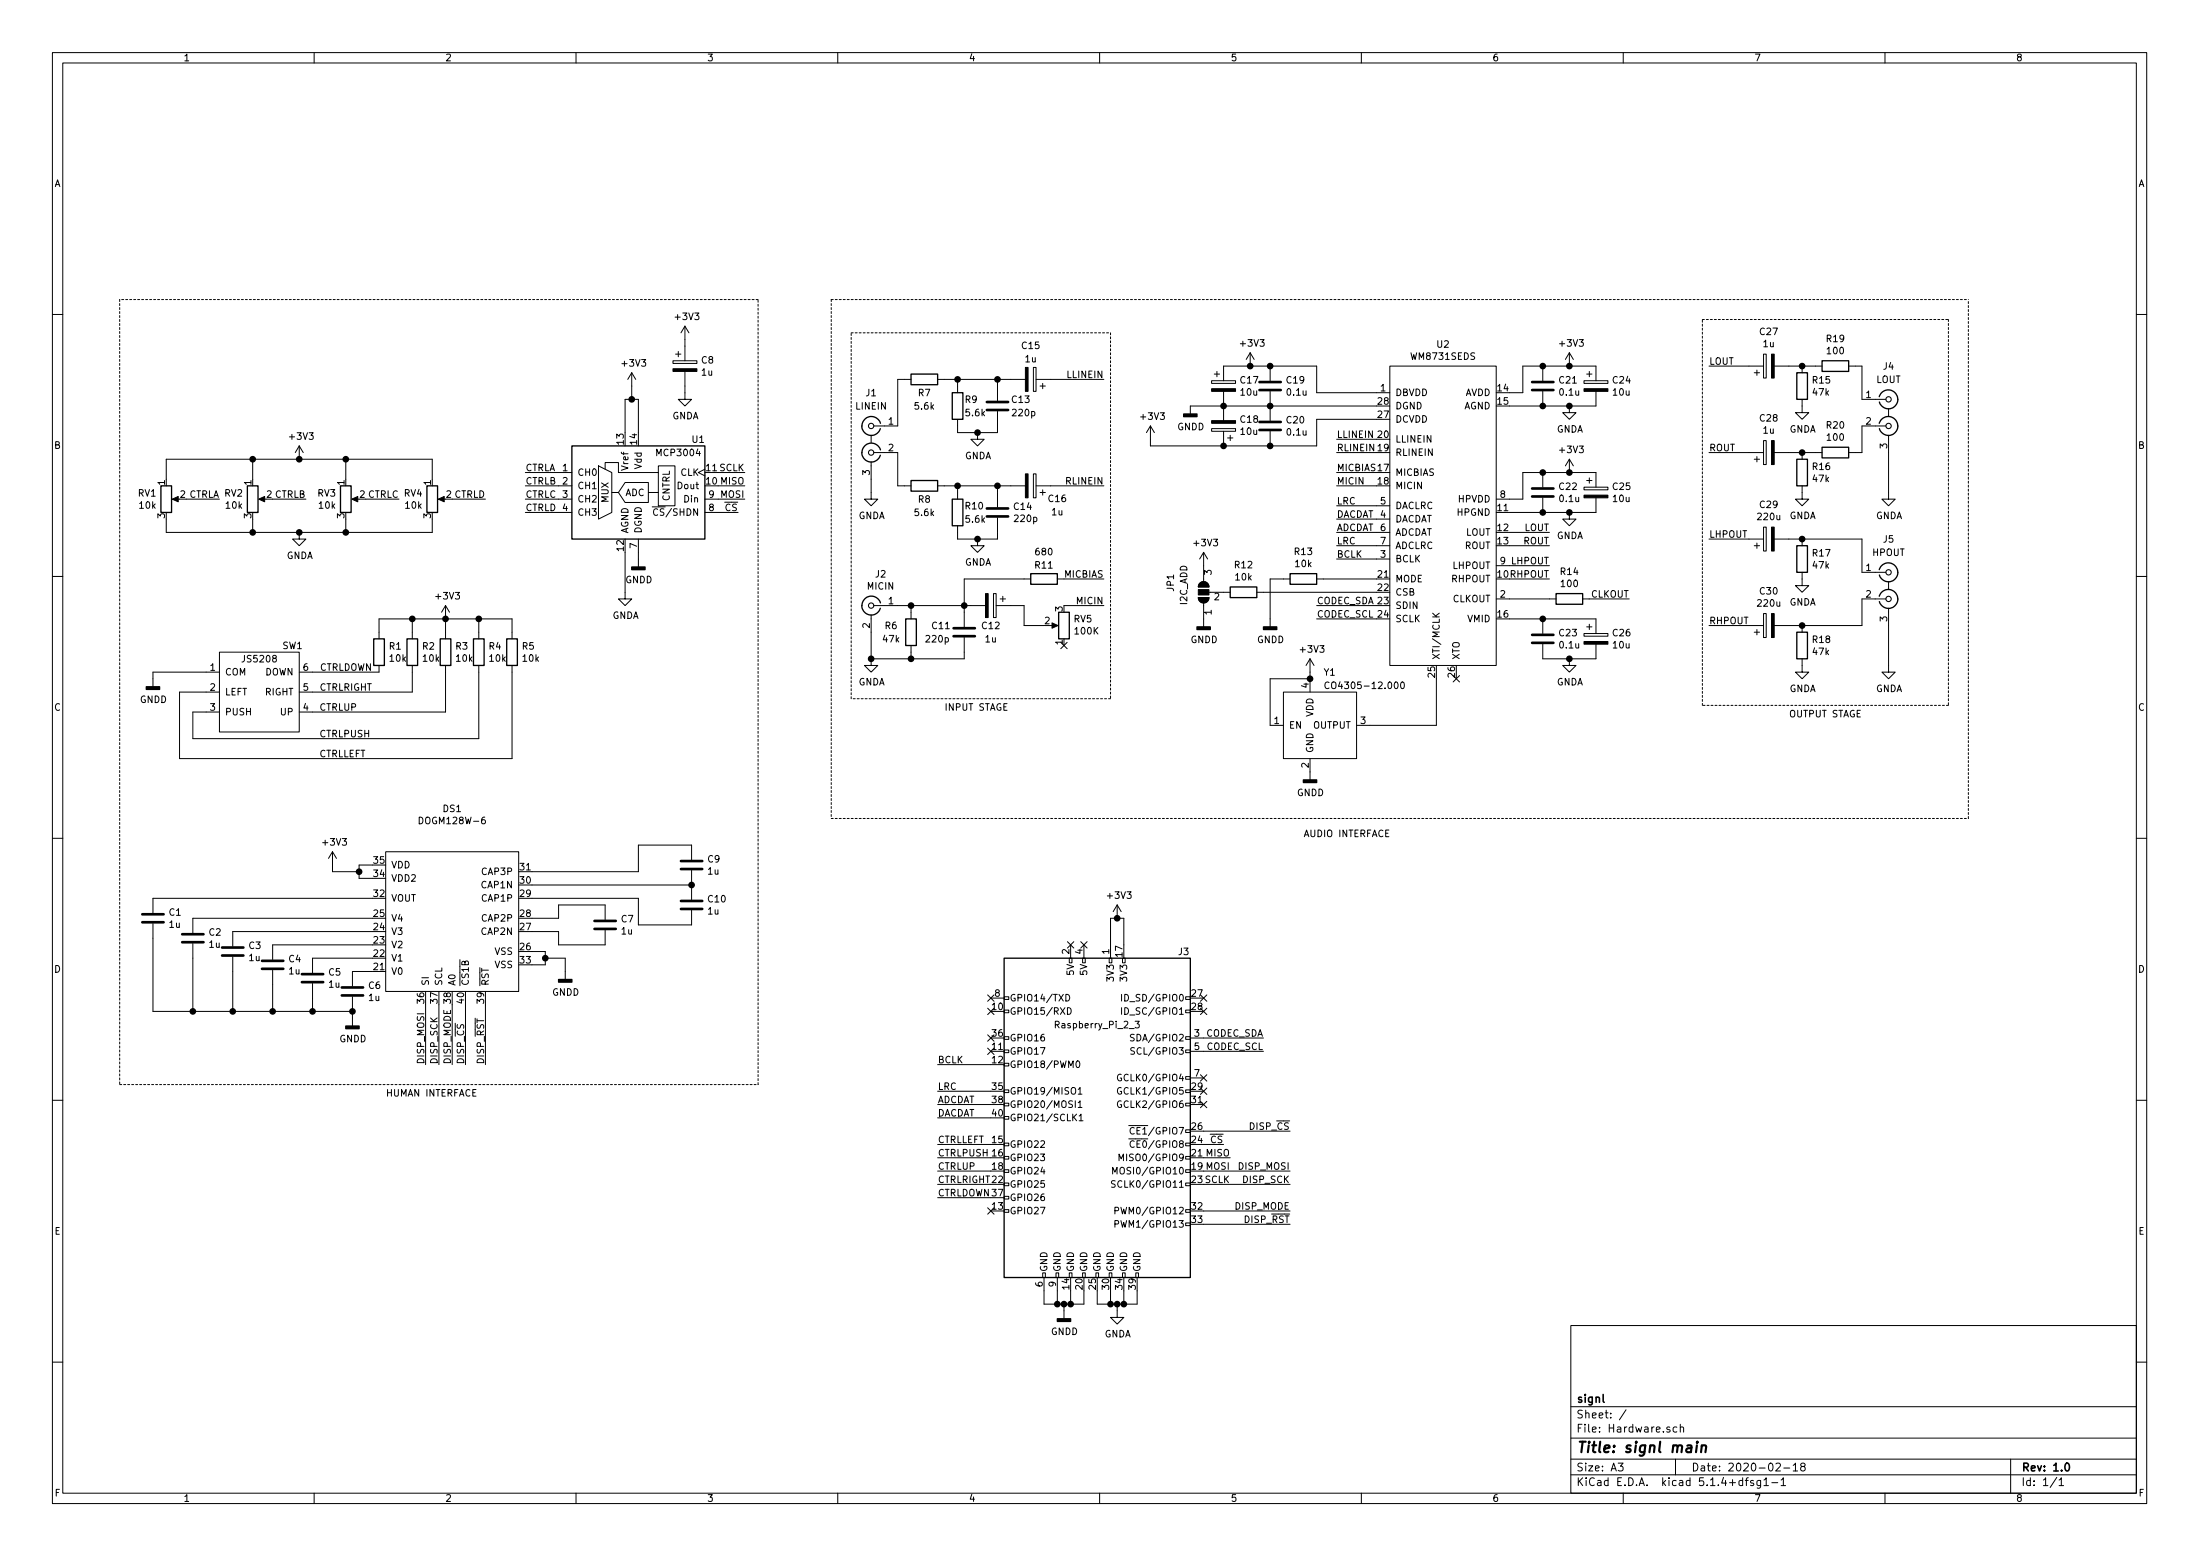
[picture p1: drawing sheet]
<svg xmlns="http://www.w3.org/2000/svg" width="420mm" height="297mm" viewBox="0 0 420 297" stroke-linecap="round" stroke-linejoin="round" font-family="sans-serif">
<g fill="none" stroke="#000" stroke-width=".19">
<path d="M10 10h400v277h-400zM12 12h396v273.1h-396zM60 10v2M110 10v2M160 10v2M210 10v2M260 10v2M310 10v2M360 10v2M10 60h2M120.6 71.2l-.7 1.2M120.6 71.2v5"/>
<path d="M120.6 71.2l.8 1.2M128.5 68.9h4.6v.5h-4.6zM129 67.6h1M129.5 67.1v1M130.8 70.9v5.3h1.3l-1.3 1.3-1.3-1.3h1.3M130.8 62.3l-.8 1.2M130.8 62.3v6.6M130.8 62.3l.8 1.2M174 72.4h-2.6v8.9h-4.5M179.1 72.4h16.7M182.9 72.4v2.6M190.5 72.4v4.1"/>
<path d="M190.5 78.5v4.1h-7.6v-2.6M197.4 70.1h.5v4.6h-.5zM197.9 72.4h12.9M198.6 73.7h1M199.1 73.2v1M231.4 72.7h4.6v.5h-4.6zM231.9 71.4h1M232.4 70.9v1M233.7 72.7v-2.8h17.8v5.1h13.9M233.7 74.7v5.6M238.8 67.3l-.8 1.3M238.8 67.3v2.6"/>
<path d="M238.8 67.3l.7 1.3M242.6 69.9v2.8M242.6 74.7v5.6M262.9 77.5h-35.6v1.5M265.4 69.9h20.3v57.1h-20.3zM294.6 69.9v2.8M294.6 74.7v2.8M299.7 77.5v1.3h1.3l-1.3 1.2-1.3-1.2h1.3M299.7 67.3l-.7 1.3M299.7 67.3v2.6M299.7 67.3l.8 1.3M302.5 72.7h4.6v.5h-4.6z"/>
<path d="M303 71.4h1M303.5 70.9v1M304.8 72.7v-2.8h-14v5.1h-2.5M304.8 74.7v2.8h-16.5M326.4 69.9h10.4M335 71.2h1M335.5 70.6v1.1M336.8 67.6h.5v4.6h-.5zM338.8 69.9h9.2M344.2 76.2v2.6h1.2l-1.2 1.2-1.3-1.2h1.3M344.2 69.9v1.3M353.1 69.9h2.5v6.3h4.6"/>
<path d="M360.7 78v1.4M408 60h2M31.7 91.5v-3.8h50.8v3.8M31.7 99.1v2.5h50.8v-2.5M33.3 95.3h1M35.6 95.3h6.3M48.3 87.7v3.8M48.3 99.1v2.5M49.8 95.3h1M52.1 95.3h6.3M57.1 85.1l-.7 1.3M57.1 85.1v2.6"/>
<path d="M57.1 85.1l.8 1.3M66 87.7v3.8M66 99.1v2.5M67.6 95.3h1M69.8 95.3h6.4M84.1 95.3h1M86.4 95.3h6.3M100.3 95.3h8.9M100.3 92.7h8.9M100.3 90.2h8.9M100.3 97.8h8.9M114.3 88.9l2.5 1.3v7.6l-2.5 1.3z"/>
<path d="M115.6 89.6v-1.3h2.5v1.9h7.6M116.8 94h1.3M119.4 92.1h4.4v3.8h-4.4l-1.3-1.9zM119.4 82.6v-6.4h2.5v6.4M123.8 94h1.9M124.6 96.8h1.2M125.6 97.2a.51 .51 0 0 0-.6 0 .51 .51 0 0 0-.2 .7l.2 .4h.6M125.7 88.9h3.2v7.7h-3.2zM134.6 89.6l-1.3 .6 1.3 .6M134.6 95.3h7.6M134.6 97.8h6.4M137.2 92.7h5"/>
<path d="M137.2 90.2h5M166.4 88.2v7.1h1.2l-1.2 1.3-1.3-1.3h1.3M166.4 83.1v1.4M166.9 86.4h4.5v6.3h2.6M179.1 92.7h16.7M182.9 92.7v2.6M186.7 82.6v1.3h1.3l-1.3 1.2-1.3-1.2h1.3M190.5 98.8v4.1h-7.6v-2.5M190.5 92.7v4.1M197.4 90.5h.5v4.5h-.5zM197.9 92.7h12.9M198.6 94h1"/>
<path d="M199.1 93.5v1M219.7 81.3l-.8 1.3M219.7 81.3l.8 1.3M231.4 81.8h4.6v.5h-4.6zM233.7 82.3v2.8M234.4 83.6h1.1M234.9 83.1v1M242.6 82.3v2.8M255.3 86.4h7.6M255.3 99.1h10.1M255.3 96.6h10.1M255.3 92.7h7.6"/>
<path d="M255.3 90.2h7.6M255.3 83.9h7.6M262.9 80h-11.4v5.1h-31.8v-3.8M294.6 90.2v2.8M294.6 95v2.8M299.7 97.8v1.3h1.3l-1.3 1.3-1.3-1.3h1.3M299.7 87.7v2.5M299.7 87.7l-.7 1.2M299.7 87.7l.8 1.2M302.5 93h4.6v.5h-4.6zM303 91.7h1M303.5 91.2v1"/>
<path d="M304.8 93v-2.8h-14v5.1h-5.1M304.8 95v2.8h-16.5M326.4 86.4h10.4M335 87.7h1M335.5 87.2v1M336.8 84.1h.5v4.6h-.5zM338.8 86.4h9.2M344.2 92.7v2.6h1.2l-1.2 1.3-1.3-1.3h1.3M344.2 86.4v1.3M360.2 81.3h-4.6v5.1h-2.5M360.7 83.1v12.2h1.2l-1.2 1.3-1.3-1.3h1.3M10 110h2"/>
<path d="M57.1 101.6v1.3h1.3l-1.3 1.3-1.2-1.3h1.2M78.7 118.1v3.9M85.1 115.6l-.8 1.3M85.1 115.6v6.4M85.1 115.6l.8 1.3M91.4 118.1v3.9M119.4 105.4v8.9h1.2l-1.2 1.3-1.3-1.3h1.3M121.9 102.9v5.3M166.4 117.4v8.4M166.9 115.6h21.3M174 115.6v2.5M186.7 102.9v1.3h1.3l-1.3 1.2-1.3-1.2h1.3"/>
<path d="M189.7 113.3h.5v4.6h-.5zM190.2 115.6h5.4v3.8h3.8M191 114.3h1M191.5 113.8v1M196.8 110.5h-12.7v9.2M200.7 119.4h1M201.9 110.5h8.9M203.2 115.6h7.6M228.9 114.1h2a1.02 1.02 0 0 1-1 1 1.02 1.02 0 0 1-1-1zM229.1 111.4a1.02 1.02 0 0 1 1.1-.3 1.02 1.02 0 0 1 .7 1h-2zM229.9 105.4v5.6M229.9 115.1v4.6"/>
<path d="M229.9 105.4l-.8 1.3M229.9 105.4l.7 1.3M230.9 113.1h4M240 113.1h22.9M246.4 110.5h-3.8v9.2M251.5 115.6h11.4M251.5 110.5h11.4M251.5 118.1h11.4M255.3 104.2h10.1M255.3 106.7h10.1M255.3 101.6h10.1M273.6 117.1l.7 .7"/>
<path d="M274.9 117.1l-.7 .5M285.7 114.3h11.5M285.7 108h10.2M288.3 104.2h7.6M288.3 118.1h16.5v2.8M288.3 101.6h7.6M288.3 110.5h7.6M294.6 118.1v2.8M302.3 114.3h8.8M303 119.7h1M303.5 119.2v1M326.4 102.9h10.4"/>
<path d="M326.4 119.4h10.4M335 104.2h1M335.5 103.7v1M336.8 100.6h.5v4.6h-.5zM336.8 117.1h.5v4.6h-.5zM338.8 102.9h16.8v6.4h4.6M344.2 109.3v2.5h1.2l-1.2 1.3-1.3-1.3h1.3M344.2 102.9v1.3M344.2 119.4v1.3M360.2 114.3h-4.6v5.1h-16.8M360.7 116.1v12.2h1.2l-1.2 1.3-1.3-1.3h1.3M360.7 111v1.4"/>
<path d="M408 110h2M41.9 124.5h15.2v15.2h-15.2zM41.9 128.3h-12.7v2.8M72.4 122v-3.9h25.4v3.9M72.4 127v1.3h-15.3M78.7 127v5.1h-21.6M85.1 127v8.9h-28M91.4 127v14h-54.6v-5.1h5.1M97.8 127v17.8h-63.5v-12.7h7.6M166.4 125.8v1.2h1.2l-1.2 1.3-1.3-1.3h1.3M174 123.2v2.6M184.1 121.7v4.1h-17.7"/>
<path d="M202.6 122.6l1.2 1.2M203.8 122.6l-1.2 1.2M245.1 132.1h14v12.7h-14zM250.2 129.6h-7.6v8.9h2.5M250.2 125.8v6.3M250.2 125.8l-.8 1.2M250.2 125.8l.8 1.2M253.8 130.3a.51 .51 0 0 0-.6 0 .51 .51 0 0 0-.2 .6l.3 .5 .5-.1M267.6 130.3l.2-.1a.69 .69 0 0 1 .4 .6 .69 .69 0 0 1-.4 .7l-.3-.5zM274.3 129.6v8.9h-15.2M277.5 129l1.2 1.2M278.7 129l-1.2 1.2"/>
<path d="M294.6 123v2.8h10.2v-2.8M299.7 125.8v1.2h1.3l-1.3 1.3-1.3-1.3h1.3M302.5 120.9h4.6v.5h-4.6zM335 120.7h1M335.5 120.2v1M344.2 125.8v2.5h1.2l-1.2 1.3-1.3-1.3h1.3M250.2 144.8v4.1M10 160h2M29.2 176.3v16.8h38.1M63.5 162.6l-.8 1.3M63.5 162.6v3.8h5.1M63.5 162.6l.8 1.3"/>
<path d="M71.1 171.5h-41.9v2.8M71.1 177.8h-26.7v2.8M71.1 175.3h-34.3v2.8M71.1 165.1h-2.5v2.6h2.5M73.7 162.6h25.4v26.7h-25.4zM101.6 171.5h20.3v5.1h10.2v-2.8M101.6 175.3h5.1v-2.5h8.9v2.8M101.6 168.9h30.5M115.6 177.6v2.8h-8.9v-2.6h-5.1M132.1 164.1v-2.8h-10.2v5.1h-20.3M132.1 166.2v5.5M203.9 179.8l1.2 1.2"/>
<path d="M205.1 179.8l-1.2 1.2M206.4 179.8l1.2 1.2M207.6 179.8l-1.2 1.2M213.4 172.8l-.8 1.2M213.4 172.8v2.5M213.4 172.8l.7 1.2M408 160h2M36.8 180.1v13M44.4 182.7v10.4M52.1 185.2v7.9M59.7 187.7v5.4M67.3 190.3v5.6"/>
<path d="M71.1 185.5h-3.8v2.8M71.1 182.9h-11.4v2.8M71.1 180.4h-19v2.8M81.3 191.8v11.4M83.8 191.8v11.4M86.4 191.8v11.4M88.9 191.8v11.4M92.7 191.8v11.4M101.6 181.6h2.5v2.6h-2.5M104.1 182.9h3.8v4.1M188.6 197.5l1.2 1.3M188.6 192.5l1.2 1.2"/>
<path d="M188.6 189.9l1.2 1.2M189.2 190.5h2.6M189.8 197.5l-1.2 1.3M189.8 192.5l-1.2 1.2M189.8 189.9l-1.2 1.2M191.8 197.9h.9v.5h-.9zM191.8 192.8h.9v.5h-.9zM191.8 190.3h.9v.5h-.9zM203.6 189.8a.64 .64 0 0 1 .7 .7 .64 .64 0 0 1-.7 .6zM203.9 192.4a.64 .64 0 0 1 .7 .6 .64 .64 0 0 1-.7 .6zM204.2 182.9h.5v.9h-.5zM204.5 180.4v2.5"/>
<path d="M206.8 182.9h.5v.9h-.5zM207 180.4v2.5M211.8 182.9h.5v.9h-.5zM214.2 189.8v1.3M214.2 192.4v1.2M214.4 182.9h.5v.9h-.5zM214.6 180.4v-5.1h-2.5v7.6M216.6 197.5l-.5-.1-.2 .3 .1 .3 .6 .2v.4l-.2 .1h-.5M216.8 195h.8l-.4 .4 .3 .2v.5l-.2 .1-.5-.1M226.4 197.9h.9v.5h-.9zM226.4 192.8h.9v.5h-.9zM226.4 190.3h.9v.5h-.9z"/>
<path d="M227.3 198.2h14M229.3 192.5l1.2 1.2M229.3 189.9l1.2 1.2M230.5 192.5l-1.2 1.2M230.5 189.9l-1.2 1.2M10 210h2M179.1 210.9h10.1M179.1 208.3h10.1M179.1 213.4h10.1M179.1 203.2h10.1M179.1 218.5h10.1M188.6 200.1l1.2 1.2"/>
<path d="M189.8 200.1l-1.2 1.2M191.8 218.2h.9v.5h-.9zM191.8 213.1h.9v.6h-.9zM191.8 210.6h.9v.5h-.9zM191.8 208.1h.9v.5h-.9zM191.8 203h.9v.5h-.9zM191.8 200.4h.9v.6h-.9zM205.1 213.2l.5 .8M205.6 212.7l-.7 .7M205.7 202.6l.1-.1a.67 .67 0 0 1 .4 .7 .67 .67 0 0 1-.4 .6 .83 .83 0 0 1-.1-1.2zM205.9 208l.4-.4v1.3M205.9 210.5l.4-.4v1.3"/>
<path d="M205.9 208.9h.7M205.9 211.4h.7M206.1 213l.4-.3v1.3M206.1 214h.7M214.1 207.7a.59 .59 0 0 0-.7 .6 .59 .59 0 0 0 .7 .5l.1-.5h-.3M214.1 210.2a.59 .59 0 0 0-.7 .6 .59 .59 0 0 0 .7 .6l.1-.5h-.3M214.1 205.1a.59 .59 0 0 0-.7 .6 .59 .59 0 0 0 .7 .6l.1-.5h-.3M215.6 217.4h1.2M215.6 214.9h1.2M216.6 217.9a.6 .6 0 0 0-.8 .4 .6 .6 0 0 0 .6 .7l.2-.1M216.6 215.4a.6 .6 0 0 0-.8 .4 .6 .6 0 0 0 .6 .7l.2-.1M216.7 200.1l-.5-.1-.2 .1v.4l.6 .2 .1 .3-.3 .3-.4-.1"/>
<path d="M226.4 218.2h.9v.5h-.9zM226.4 215.7h.9v.5h-.9zM226.4 210.6h.9v.5h-.9zM226.4 208.1h.9v.5h-.9zM226.4 205.5h.9v.5h-.9zM226.4 200.4h.9v.6h-.9zM227.3 200.7h14M227.3 205.8h2.6M229.3 210.2l1.2 1.3M229.3 207.7l1.2 1.2M229.3 205.2l1.2 1.2M229.9 215.9h16.5"/>
<path d="M229.9 218.5h3.8M230.5 210.2l-1.2 1.3M230.5 207.7l-1.2 1.2M230.5 205.2l-1.2 1.2M408 210h2M179.1 223.6h10.1M179.1 226.1h10.1M179.1 221h10.1M179.1 228.6h10.1M188.6 230.6l1.2 1.2M189.8 230.6l-1.2 1.2M191.8 230.9h.9v.5h-.9z"/>
<path d="M191.8 228.4h.9v.5h-.9zM191.8 225.8h.9v.6h-.9zM191.8 223.3h.9v.5h-.9zM191.8 220.8h.9v.5h-.9zM212.5 224.1v-1.3l.4 1 .4-1v1.3M212.9 231.1h.6l.1-.5-.7-.1v1.2M212.9 233.7l.6-.1 .1-.5-.7-.1v1.3M213 225.5l-.5-.1-.2 .1 .1 .4 .5 .3 .1 .2-.2 .3-.5-.1M213.7 221.6v-1.3l.4 .9 .5-.9v1.3M226.4 233.5h.9v.5h-.9zM226.4 230.9h.9v.5h-.9zM226.4 225.8h.9v.6h-.9z"/>
<path d="M226.4 223.3h.9v.5h-.9zM226.4 220.8h.9v.5h-.9zM229.9 223.6h16.5M229.9 226.1h16.5M229.9 221h5M229.9 231.2h16.5M229.9 233.7h16.5M199.1 243h.5v.9h-.5zM199.4 243.9v5.1h7.6v-2.6M201.7 243h.5v.9h-.5zM201.9 243.9v5.1M203.2 249v2.8"/>
<path d="M204.2 243h.5v.9h-.5zM204.5 246.4v2.6M206.8 243h.5v.9h-.5zM209.3 243h.5v.9h-.5zM209.5 246.4v2.6h7.7v-2.6M211.8 243h.5v.9h-.5zM212.1 246.4v2.6M213.4 249v2.5h1.2l-1.2 1.3-1.3-1.3h1.3M214.4 243h.5v.9h-.5zM214.6 246.4v2.6M216.9 243h.5v.9h-.5zM300 253h108v32.1h-108z"/>
<path d="M10 260h2M300 278.5h108M300 274.5h108M300 268.5h108M309 279.3h1l-.5 .6 .4 .1v.7l-.2 .1-.7-.1M310.5 269.1l-1.2 2M320 278.5v3M320.2 272.5l-.4-.1-.3 .3 .1 .6 .2 .1 .4-.1M320.9 272.5h.1a.37 .37 0 0 1 .5 .1v.8M320.9 271.9v1.5M339.2 279.5l.6-.2 .2 .4-.9 1.1h.9M342.5 279.7l.4-.4v1.5"/>
<path d="M344.2 279.9l-.3-.2 .1-.2 .2-.2 .4 .1 .2 .2-.1 .2-.5 .1-.3 .3v.3l.3 .3h.2l.4-.3-.1-.4-.3-.2M384 278.5v6.6M408 260h2M60 285.1v1.9M110 285.1v1.9M160 285.1v1.9M210 285.1v1.9M260 285.1v1.9M300 281.5h108M310 285.1v1.9M333.3 282.6h.6M333.9 282.1l-.4 .2v1.3"/>
<path d="M334.9 282.7l-.4-.1-.2 .2 .1 .2 .5 .2v.3h-.6M336.2 282.6v1.2l-.3 .3-.3-.1M336.2 282.7l-.4-.1-.3 .3 .1 .6 .2 .1 .4-.1M336.9 282.5l.4-.4v1.5M336.9 283.6h.8M338.4 283h1.1M340.2 282.5l.4-.4v1.5M340.2 283.6h.8M340.7 280.2h1.1M342.5 280.8h.8M360 285.1v1.9M392.8 282l-1.3 2"/>
<path d="M393.2 282.5l.5-.4v1.5M393.2 283.6h.9"/>
</g>
<path d="M394.5 279.5l.2-.2a.81 .81 0 0 1 .6 .6 .81 .81 0 0 1-.3 .8l-.1 .1a.79 .79 0 0 1-.4-1.3z" fill="none" stroke="#000" stroke-width=".3"/>
<path d="M324.1 275.9l-.2 1.3M324.2 275.2l-.1 .2M325 276.1l.3-.2 .5 .1-.1 1.2M325 275.9l-.1 1.3" fill="none" stroke="#000" stroke-width=".41"/>
<g fill="#000" stroke="#000" stroke-width=".19">
<path d="M128.5 70.4h4.6v.5h-4.6zM195.8 70.1h.5v4.6h-.5zM231.4 74.2h4.6v.5h-4.6zM302.5 74.2h4.6v.5h-4.6zM338.3 67.6h.5v4.6h-.5zM32.9 95.3l1.1-.5v1zM49.4 95.3l1.1-.5v1zM67.2 95.3l1.1-.5v1zM83.7 95.3l1.1-.5v1zM195.8 90.5h.5v4.5h-.5zM231.4 80.3h4.6v.5h-4.6zM302.5 94.5h4.6v.5h-4.6z"/>
<path d="M338.3 84.1h.5v4.6h-.5zM188.2 113.3h.5v4.6h-.5zM200.9 118.9l1.2 .5-1.2 .5zM228.9 114.1h2a1.02 1.02 0 0 1-1 1 1.02 1.02 0 0 1-1-1zM228.9 112.6h2v1h-2zM229.1 111.4a1.02 1.02 0 0 1 1.1-.3 1.02 1.02 0 0 1 .7 1h-2zM338.3 100.6h.5v4.6h-.5zM338.3 117.1h.5v4.6h-.5zM302.5 122.5h4.6v.5h-4.6z"/>
</g>
<g fill="none" stroke="#000" stroke-width=".25">
<path d="M174 71.4h5.1v2h-5.1zM181.9 75h2v5h-2zM343.2 71.2h2v5h-2zM348 68.9h5.1v2h-5.1zM358.9 75.7a1.8 1.8 0 0 1 2.7-1 1.8 1.8 0 0 1 .1 2.9 1.8 1.8 0 0 1-2.8-.9M30.7 92.7h2.1v5.1h-2.1zM47.2 92.7h2.1v5.1h-2.1zM65 92.7h2.1v5.1h-2.1zM81.5 92.7h2.1v5.1h-2.1zM109.2 85.1h25.4v17.8h-25.4zM164.6 86.4a1.8 1.8 0 0 0 1.5 1.8 1.8 1.8 0 0 0 2-1.3M164.6 81.3a1.8 1.8 0 0 0 1.5 1.8 1.8 1.8 0 0 0 2-1.3"/>
<path d="M168.1 85.9a1.8 1.8 0 0 0-1.9-1.3 1.8 1.8 0 0 0-1.6 1.8M168.1 80.8a1.8 1.8 0 0 0-1.9-1.3 1.8 1.8 0 0 0-1.6 1.8M174 91.7h5.1v2.1h-5.1zM181.9 95.3h2v5.1h-2zM343.2 87.7h2v5h-2zM348 85.4h5.1v2h-5.1zM358.9 80.8a1.8 1.8 0 0 1 2.7-1 1.8 1.8 0 0 1 .1 2.9 1.8 1.8 0 0 1-2.8-.9M164.6 115.6a1.8 1.8 0 0 0 1.5 1.8 1.8 1.8 0 0 0 2-1.3M168.1 115.1a1.8 1.8 0 0 0-1.9-1.3 1.8 1.8 0 0 0-1.6 1.8M173 118.1h2v5.1h-2zM196.8 109.5h5.1v2h-5.1zM202.2 116.9h2v5.1h-2z"/>
<path d="M234.9 112.1h5.1v2h-5.1zM246.4 109.5h5.1v2h-5.1zM297.2 113.3h5.1v2.1h-5.1zM343.2 104.2h2v5.1h-2zM358.9 113.8a1.8 1.8 0 0 1 2.7-1 1.8 1.8 0 0 1 .1 2.9 1.8 1.8 0 0 1-2.8-.9M358.9 108.7a1.8 1.8 0 0 1 2.7-1 1.8 1.8 0 0 1 .1 2.9 1.8 1.8 0 0 1-2.8-.8M71.4 122h2v5h-2zM77.7 122h2.1v5h-2.1zM84.1 122h2v5h-2zM90.4 122h2.1v5h-2.1zM96.8 122h2v5h-2zM343.2 120.7h2v5.1h-2z"/>
<path d="M191.8 182.9h35.5v61h-35.5z"/>
</g>
<g fill="#000" stroke="#000" stroke-width=".25">
<path d="M226.1 79h2.5v.5h-2.5zM120.6 108.2h2.6v.5h-2.6zM228.6 119.7h2.5v.5h-2.5zM241.3 119.7h2.5v.5h-2.5zM27.9 131.1h2.6v.5h-2.6zM248.9 148.9h2.6v.5h-2.6zM66 195.9h2.6v.5h-2.6zM106.7 187h2.5v.5h-2.5zM201.9 251.8h2.6v.5h-2.6z"/>
<circle cx="120.7" cy="76.2" r=".51"/>
<circle cx="182.9" cy="72.4" r=".51"/>
<circle cx="190.5" cy="72.4" r=".51"/>
<circle cx="233.7" cy="77.5" r=".51"/>
<circle cx="238.8" cy="69.9" r=".51"/>
<circle cx="242.6" cy="77.5" r=".51"/>
<circle cx="242.6" cy="69.9" r=".51"/>
<circle cx="294.6" cy="77.5" r=".51"/>
<circle cx="294.6" cy="69.9" r=".51"/>
<circle cx="299.7" cy="77.5" r=".51"/>
<circle cx="299.7" cy="69.9" r=".51"/>
<circle cx="344.2" cy="69.9" r=".51"/>
<circle cx="48.3" cy="87.7" r=".51"/>
<circle cx="57.2" cy="87.7" r=".51"/>
<circle cx="66" cy="87.7" r=".51"/>
<circle cx="182.9" cy="92.7" r=".51"/>
<circle cx="186.7" cy="82.6" r=".51"/>
<circle cx="190.5" cy="92.7" r=".51"/>
<circle cx="233.7" cy="85.1" r=".51"/>
<circle cx="242.6" cy="85.1" r=".51"/>
<circle cx="294.6" cy="90.2" r=".51"/>
<circle cx="294.6" cy="97.8" r=".51"/>
<circle cx="299.7" cy="90.2" r=".51"/>
<circle cx="299.7" cy="97.8" r=".51"/>
<circle cx="344.2" cy="86.4" r=".51"/>
<circle cx="48.3" cy="101.6" r=".51"/>
<circle cx="57.2" cy="101.6" r=".51"/>
<circle cx="66" cy="101.6" r=".51"/>
<circle cx="78.7" cy="118.1" r=".51"/>
<circle cx="85.1" cy="118.1" r=".51"/>
<circle cx="91.4" cy="118.1" r=".51"/>
<circle cx="174" cy="115.6" r=".51"/>
<circle cx="184.2" cy="115.6" r=".51"/>
<circle cx="186.7" cy="102.9" r=".51"/>
<circle cx="294.6" cy="118.1" r=".51"/>
<circle cx="344.2" cy="119.4" r=".51"/>
<circle cx="344.2" cy="102.9" r=".51"/>
<circle cx="166.4" cy="125.8" r=".51"/>
<circle cx="174" cy="125.8" r=".51"/>
<circle cx="250.2" cy="129.6" r=".51"/>
<circle cx="299.7" cy="125.8" r=".51"/>
<circle cx="68.6" cy="166.4" r=".51"/>
<circle cx="132.1" cy="168.9" r=".51"/>
<circle cx="213.4" cy="175.3" r=".51"/>
<circle cx="36.8" cy="193.1" r=".51"/>
<circle cx="44.5" cy="193.1" r=".51"/>
<circle cx="52.1" cy="193.1" r=".51"/>
<circle cx="59.7" cy="193.1" r=".51"/>
<circle cx="67.3" cy="193.1" r=".51"/>
<circle cx="104.1" cy="182.9" r=".51"/>
<circle cx="201.9" cy="249" r=".51"/>
<circle cx="203.2" cy="249" r=".51"/>
<circle cx="204.5" cy="249" r=".51"/>
<circle cx="212.1" cy="249" r=".51"/>
<circle cx="213.4" cy="249" r=".51"/>
<circle cx="214.6" cy="249" r=".51"/>
</g>
<g fill="none" stroke="#000" stroke-width=".51">
<path d="M188.5 78.3h4M188.5 76.7h4M240.5 74.5h4.1M240.5 72.9h4.1M292.6 74.5h4.1M292.6 72.9h4.1M188.5 98.6h4M188.5 97.1h4M240.5 82.1h4.1M240.5 80.6h4.1M292.6 94.8h4.1M292.6 93.3h4.1"/>
<path d="M182.1 119.9h4.1M182.1 121.4h4.1M292.6 122.7h4.1M292.6 121.2h4.1M27.2 176.1h4M27.2 174.5h4M34.8 179.9h4.1M34.8 178.3h4.1M113.5 177.3h4.1M113.5 175.8h4.1M130 173.5h4.1M130 172h4.1"/>
<path d="M130 165.9h4.1M130 164.4h4.1M42.4 182.4h4.1M42.4 180.9h4.1M50 184.9h4.1M50 183.4h4.1M57.7 187.5h4M57.7 186h4M65.3 190h4M65.3 188.5h4"/>
</g>
<g fill="none" stroke="#000" stroke-width=".2">
<circle cx="360.7" cy="76.2" r=".51"/>
<circle cx="166.4" cy="86.4" r=".51"/>
<circle cx="166.4" cy="81.3" r=".51"/>
<circle cx="360.7" cy="81.3" r=".51"/>
<circle cx="166.4" cy="115.6" r=".51"/>
<circle cx="360.7" cy="114.3" r=".51"/>
<circle cx="360.7" cy="109.3" r=".51"/>
</g>
<g fill="none" stroke="#000" stroke-width=".19" stroke-dasharray=".4 .4">
<path d="M22.9 57.2v149.8M144.8 57.2h-121.9M158.7 57.2h217.2M158.7 57.2v99M162.6 63.5h49.5M212.1 63.5v69.9M325.1 61h47M372.1 61v73.7M162.6 133.4v-69.9M212.1 133.4h-49.5M325.1 134.7v-73.7M372.1 134.7h-47"/>
<path d="M158.7 156.2h217.2M375.9 156.2v-99M22.9 207h121.9M144.8 207v-149.8"/>
</g>
<text font-size="2.8" x="301" y="277.3">Title: signl main</text>
<g font-size="2.1">
<text x="301" y="267.8">signl</text>
<text x="301" y="273.5">File: Hardware.sch</text>
<text x="301" y="270.8">Sheet: /</text>
<text x="301" y="280.9">Size: A3</text>
<text x="323" y="280.9">Date: 2020-02-18</text>
<text x="386" y="280.9">Rev: 1.0</text>
<text x="301" y="283.7">KiCad E.D.A. kicad 5.1.4+dfsg1-1</text>
<text x="386" y="283.7">Id: 1/1</text>
</g>
<g font-size="1.8">
<text x="35" y="11.7">1</text>
<text x="85" y="11.7">2</text>
<text x="135" y="11.7">3</text>
<text x="185" y="11.7">4</text>
<text x="235" y="11.7">5</text>
<text x="285" y="11.7">6</text>
<text x="335" y="11.7">7</text>
<text x="385" y="11.7">8</text>
<text x="10.4" y="35.7">A</text>
<text x="408.4" y="35.7">A</text>
<text x="129.1" y="61.1">+3V3</text>
<text x="336.2" y="64">C27</text>
<text x="348.9" y="65.3">R19</text>
<text x="118.9" y="70">+3V3</text>
<text x="134" y="69.4">C8</text>
<text x="134" y="71.7">1u</text>
<text x="195.2" y="66.6">C15</text>
<text x="195.8" y="69.2">1u</text>
<text x="237.1" y="66.2">+3V3</text>
<text x="269.6" y="68.7">WM8731SEDS</text>
<text x="274.5" y="66.4">U2</text>
<text x="298" y="66.2">+3V3</text>
<text x="326.4" y="69.6">LOUT</text>
<text x="336.8" y="66.3">1u</text>
<text x="349" y="67.6">100</text>
<text x="359.7" y="70.6">J4</text>
<text x="165.4" y="75.7">J1</text>
<text x="175.4" y="75.7">R7</text>
<text x="184.4" y="76.9">R9</text>
<text x="193.3" y="76.9">C13</text>
<text x="203.9" y="72.2">LLINEIN</text>
<text x="237" y="73.2">C17</text>
<text x="237" y="75.5">10u</text>
<text x="245.8" y="73.2">C19</text>
<text x="245.9" y="75.5">0.1u</text>
<text x="263.2" y="77.3">28</text>
<text x="263.7" y="74.7">1</text>
<text x="266.4" y="75.6">DBVDD</text>
<text x="279.7" y="75.6">AVDD</text>
<text x="286.1" y="74.7">14</text>
<text x="286.1" y="77.3">15</text>
<text x="297.8" y="73.2">C21</text>
<text x="298" y="75.5">0.1u</text>
<text x="308.1" y="73.2">C24</text>
<text x="308.1" y="75.5">10u</text>
<text x="346.2" y="73.2">R15</text>
<text x="346.3" y="75.5">47k</text>
<text x="356.4" y="76">1</text>
<text x="358.3" y="73.1">LOUT</text>
<text x="55.4" y="84">+3V3</text>
<text x="128.3" y="80">GNDA</text>
<text x="163.5" y="78.2">LINEIN</text>
<text x="169.7" y="81.1">1</text>
<text x="174.8" y="78.2">5.6k</text>
<text x="184.5" y="79.5">5.6k</text>
<text x="193.5" y="79.5">220p</text>
<text x="218" y="80.1">+3V3</text>
<text x="224.8" y="82.1">GNDD</text>
<text x="237" y="80.7">C18</text>
<text x="237" y="83">10u</text>
<text x="245.8" y="80.8">C20</text>
<text x="245.9" y="83.1">0.1u</text>
<text x="255.3" y="83.6">LLINEIN</text>
<text x="263.2" y="83.6">20</text>
<text x="263.2" y="79.8">27</text>
<text x="266.4" y="80.7">DCVDD</text>
<text x="266.4" y="78.1">DGND</text>
<text x="279.5" y="78.1">AGND</text>
<text x="297.3" y="82.6">GNDA</text>
<text x="336.2" y="80.5">C28</text>
<text x="336.8" y="82.8">1u</text>
<text x="341.7" y="82.6">GNDA</text>
<text x="348.9" y="81.8">R20</text>
<text x="356.4" y="81.1">2</text>
<text x="10.4" y="85.7">B</text>
<text x="100.3" y="90">CTRLA</text>
<text x="107.5" y="90">1</text>
<text x="119.1" y="84.8" transform="rotate(-90 119.1 84.8)">13</text>
<text x="120" y="89.6" transform="rotate(-90 120 89.6)">Vref</text>
<text x="121.7" y="84.8" transform="rotate(-90 121.7 84.8)">14</text>
<text x="122.6" y="89.5" transform="rotate(-90 122.6 89.5)">Vdd</text>
<text x="125.6" y="87.1">MCP3004</text>
<text x="132.2" y="84.5">U1</text>
<text x="134.9" y="90">11 SCLK</text>
<text x="169.7" y="86.1">2</text>
<text x="184.2" y="87.7">GNDA</text>
<text x="255.3" y="90">MICBIAS 17</text>
<text x="255.3" y="86.1">RLINEIN 19</text>
<text x="266.4" y="87">RLINEIN</text>
<text x="266.4" y="84.5">LLINEIN</text>
<text x="298" y="86.5">+3V3</text>
<text x="326.4" y="86.1">ROUT</text>
<text x="346.2" y="89.7">R16</text>
<text x="349" y="84.1">100</text>
<text x="360.4" y="85.6" transform="rotate(-90 360.4 85.6)">3</text>
<text x="408.4" y="85.7">B</text>
<text x="26.4" y="94.8">RV1</text>
<text x="31.5" y="92.6" transform="rotate(-90 31.5 92.6)">1</text>
<text x="34.4" y="95">2 CTRLA RV2</text>
<text x="48" y="92.6" transform="rotate(-90 48 92.6)">1</text>
<text x="51" y="95">2 CTRLB</text>
<text x="60.7" y="94.8">RV3</text>
<text x="65.8" y="92.6" transform="rotate(-90 65.8 92.6)">1</text>
<text x="68.7" y="95">2 CTRLC RV4</text>
<text x="82.3" y="92.6" transform="rotate(-90 82.3 92.6)">1</text>
<text x="85.2" y="95">2 CTRLD</text>
<text x="100.3" y="95">CTRLC</text>
<text x="100.3" y="92.5">CTRLB</text>
<text x="107.5" y="92.5">2</text>
<text x="107.5" y="95">3</text>
<text x="110.2" y="90.8">CH0</text>
<text x="110.2" y="93.4">CH1</text>
<text x="110.2" y="95.9">CH2</text>
<text x="116.2" y="96" transform="rotate(-90 116.2 96)">MUX</text>
<text x="119.4" y="94.7">ADC</text>
<text x="127.9" y="95.7" transform="rotate(-90 127.9 95.7)">CNTRL</text>
<text x="129.6" y="93.4">Dout</text>
<text x="130" y="90.8">CLK</text>
<text x="130.8" y="95.9">Din</text>
<text x="134.9" y="92.5">10 MISO</text>
<text x="135.4" y="95">9</text>
<text x="137.7" y="95">MOSI</text>
<text x="166.1" y="90.7" transform="rotate(-90 166.1 90.7)">3</text>
<text x="175.4" y="96">R8</text>
<text x="200.3" y="95.8">C16</text>
<text x="203.7" y="92.5">RLINEIN</text>
<text x="255.3" y="92.5">MICIN</text>
<text x="263.2" y="92.5">18</text>
<text x="266.4" y="90.8">MICBIAS</text>
<text x="266.4" y="93.4">MICIN</text>
<text x="278.5" y="95.9">HPVDD</text>
<text x="286.5" y="95">8</text>
<text x="297.8" y="93.5">C22</text>
<text x="298" y="95.8">0.1u</text>
<text x="308.1" y="93.5">C25</text>
<text x="308.1" y="95.8">10u</text>
<text x="346.3" y="92">47k</text>
<text x="26.7" y="97.1">10k</text>
<text x="31.5" y="98.9" transform="rotate(-90 31.5 98.9)">3</text>
<text x="43.2" y="97.1">10k</text>
<text x="48" y="98.9" transform="rotate(-90 48 98.9)">3</text>
<text x="61" y="97.1">10k</text>
<text x="65.8" y="98.9" transform="rotate(-90 65.8 98.9)">3</text>
<text x="77.5" y="97.1">10k</text>
<text x="82.3" y="98.9" transform="rotate(-90 82.3 98.9)">3</text>
<text x="100.3" y="97.6">CTRLD</text>
<text x="107.5" y="97.6">4</text>
<text x="110.2" y="98.5">CH3</text>
<text x="120" y="101.9" transform="rotate(-90 120 101.9)">AGND</text>
<text x="122.6" y="101.9" transform="rotate(-90 122.6 101.9)">DGND</text>
<text x="125.7" y="98.5">CS/SHDN</text>
<text x="135.4" y="97.6">8</text>
<text x="138.5" y="97.6">CS</text>
<text x="163.9" y="99.1">GNDA</text>
<text x="174.8" y="98.5">5.6k</text>
<text x="184.4" y="97.2">R10</text>
<text x="184.5" y="99.8">5.6k</text>
<text x="193.7" y="97.3">C14</text>
<text x="193.9" y="99.7">220p</text>
<text x="200.9" y="98.4">1u</text>
<text x="255.3" y="98.8">DACDAT 4</text>
<text x="255.3" y="101.4">ADCDAT 6</text>
<text x="255.3" y="96.3">LRC</text>
<text x="263.7" y="96.3">5</text>
<text x="266.4" y="99.7">DACDAT</text>
<text x="266.4" y="97.2">DACLRC</text>
<text x="278.4" y="98.5">HPGND</text>
<text x="286.1" y="97.6">11</text>
<text x="286.1" y="101.4">12</text>
<text x="291.1" y="101.4">LOUT</text>
<text x="335.8" y="99.3">220u</text>
<text x="336.2" y="97">C29</text>
<text x="341.7" y="99.1">GNDA</text>
<text x="358.2" y="99.1">GNDA</text>
<text x="54.7" y="106.7">GNDA</text>
<text x="119.1" y="105.1" transform="rotate(-90 119.1 105.1)">12</text>
<text x="121.7" y="104.7" transform="rotate(-90 121.7 104.7)">7</text>
<text x="184.2" y="108">GNDA</text>
<text x="197.9" y="106">680</text>
<text x="228.2" y="104.3">+3V3</text>
<text x="247.3" y="106">R13</text>
<text x="255.3" y="103.9">LRC</text>
<text x="255.3" y="106.5">BCLK</text>
<text x="263.7" y="106.5">3</text>
<text x="263.7" y="103.9">7</text>
<text x="266.4" y="107.4">BCLK</text>
<text x="266.4" y="102.3">ADCDAT</text>
<text x="266.4" y="104.8">ADCLRC</text>
<text x="279.7" y="104.8">ROUT</text>
<text x="279.9" y="102.3">LOUT</text>
<text x="286.1" y="103.9">13</text>
<text x="286.5" y="107.7">9 LHPOUT</text>
<text x="290.9" y="103.9">ROUT</text>
<text x="297.3" y="102.9">GNDA</text>
<text x="326.4" y="102.7">LHPOUT</text>
<text x="346.2" y="106.2">R17</text>
<text x="357.6" y="106.1">HPOUT</text>
<text x="359.7" y="103.6">J5</text>
<text x="119.4" y="111.3">GNDD</text>
<text x="165.7" y="112.6">MICIN</text>
<text x="167.2" y="110.2">J2</text>
<text x="197.7" y="108.5">R11</text>
<text x="203.4" y="110.3">MICBIAS</text>
<text x="224.2" y="112.8" transform="rotate(-90 224.2 112.8)">JP1</text>
<text x="231.4" y="109.7" transform="rotate(-90 231.4 109.7)">3</text>
<text x="235.9" y="108.5">R12</text>
<text x="236" y="110.8">10k</text>
<text x="247.4" y="108.3">10k</text>
<text x="263.2" y="110.3">21</text>
<text x="263.2" y="112.8">22</text>
<text x="266.4" y="111.2">MODE</text>
<text x="266.4" y="113.7">CSB</text>
<text x="277.3" y="111.2">RHPOUT</text>
<text x="277.5" y="108.6">LHPOUT</text>
<text x="286.1" y="110.3">10 RHPOUT</text>
<text x="298.1" y="109.8">R14</text>
<text x="298.2" y="112.1">100</text>
<text x="336.2" y="113.5">C30</text>
<text x="346.3" y="108.5">47k</text>
<text x="356.4" y="109">1</text>
<text x="83.4" y="114.4">+3V3</text>
<text x="116.9" y="118.1">GNDA</text>
<text x="166.1" y="119.9" transform="rotate(-90 166.1 119.9)">2</text>
<text x="169.7" y="115.4">1</text>
<text x="199.5" y="119.2">2</text>
<text x="202.9" y="116.7" transform="rotate(-90 202.9 116.7)">3</text>
<text x="205.1" y="118.8">RV5</text>
<text x="205.8" y="115.4">MICIN</text>
<text x="226.7" y="115.5" transform="rotate(-90 226.7 115.5)">I2C_ADD</text>
<text x="231.4" y="117.4" transform="rotate(-90 231.4 117.4)">1</text>
<text x="231.9" y="114.6">2</text>
<text x="251.5" y="115.4">CODEC_SDA 23</text>
<text x="251.5" y="117.9">CODEC_SCL 24</text>
<text x="266.4" y="116.2">SDIN</text>
<text x="266.4" y="118.8">SCLK</text>
<text x="277.4" y="115">CLKOUT</text>
<text x="280.3" y="118.8">VMID</text>
<text x="286.1" y="117.9">16</text>
<text x="286.5" y="114.1">2</text>
<text x="303.8" y="114.1">CLKOUT</text>
<text x="326.4" y="119.2">RHPOUT</text>
<text x="335.8" y="115.8">220u</text>
<text x="341.7" y="115.6">GNDA</text>
<text x="356.4" y="114.1">2</text>
<text x="360.4" y="118.6" transform="rotate(-90 360.4 118.6)">3</text>
<text x="54" y="123.9">SW1</text>
<text x="74.4" y="124">R1</text>
<text x="80.7" y="124">R2</text>
<text x="87.1" y="124">R3</text>
<text x="93.4" y="124">R4</text>
<text x="99.8" y="124">R5</text>
<text x="168.7" y="122.6">47k</text>
<text x="169.1" y="120.1">R6</text>
<text x="177" y="122.6">220p</text>
<text x="178.1" y="120.1">C11</text>
<text x="187.6" y="120.1">C12</text>
<text x="188.2" y="122.6">1u</text>
<text x="202.9" y="123.1" transform="rotate(-90 202.9 123.1)">1</text>
<text x="205.4" y="121.1">100K</text>
<text x="227.4" y="122.8">GNDD</text>
<text x="240.1" y="122.8">GNDD</text>
<text x="248.5" y="124.6">+3V3</text>
<text x="297.8" y="121.5">C23</text>
<text x="298" y="123.8">0.1u</text>
<text x="308.1" y="121.5">C26</text>
<text x="308.1" y="123.8">10u</text>
<text x="346.2" y="122.7">R18</text>
<text x="346.3" y="125.1">47k</text>
<text x="40.2" y="128.1">1</text>
<text x="40.2" y="131.9">2</text>
<text x="42.9" y="128.9">COM</text>
<text x="46.5" y="126.5">JS5208</text>
<text x="50.5" y="128.9">DOWN</text>
<text x="57.9" y="131.9">5</text>
<text x="57.9" y="128.1">6</text>
<text x="60.8" y="128.1">CTRLDOWN</text>
<text x="60.9" y="131.9">CTRLRIGHT</text>
<text x="74.5" y="126.3">10k</text>
<text x="80.8" y="126.3">10k</text>
<text x="87.2" y="126.3">10k</text>
<text x="93.5" y="126.3">10k</text>
<text x="99.9" y="126.3">10k</text>
<text x="163.9" y="130.8">GNDA</text>
<text x="249.9" y="131.3" transform="rotate(-90 249.9 131.3)">4</text>
<text x="252.9" y="129">Y1</text>
<text x="254.4" y="131.5">CO4305-12.000</text>
<text x="274.1" y="129.3" transform="rotate(-90 274.1 129.3)">25</text>
<text x="275" y="126" transform="rotate(-90 275 126)">XTI/MCLK</text>
<text x="277.9" y="129.3" transform="rotate(-90 277.9 129.3)">26</text>
<text x="278.8" y="126" transform="rotate(-90 278.8 126)">XTO</text>
<text x="297.3" y="130.8">GNDA</text>
<text x="10.4" y="135.7">C</text>
<text x="26.7" y="134.2">GNDD</text>
<text x="40.2" y="135.7">3</text>
<text x="42.9" y="132.8">LEFT</text>
<text x="42.9" y="136.6">PUSH</text>
<text x="50.6" y="132.8">RIGHT</text>
<text x="53.7" y="136.6">UP</text>
<text x="57.9" y="135.7">4</text>
<text x="61" y="135.7">CTRLUP</text>
<text x="180.3" y="135.7">INPUT STAGE</text>
<text x="250.8" y="136.9" transform="rotate(-90 250.8 136.9)">VDD</text>
<text x="341.6" y="136.9">OUTPUT STAGE</text>
<text x="341.7" y="132.1">GNDA</text>
<text x="358.2" y="132.1">GNDA</text>
<text x="408.4" y="135.7">C</text>
<text x="61" y="140.8">CTRLPUSH</text>
<text x="243.4" y="138.2">1</text>
<text x="246.1" y="139.1">EN</text>
<text x="250.8" y="139.1">OUTPUT</text>
<text x="250.8" y="143.8" transform="rotate(-90 250.8 143.8)">GND</text>
<text x="259.9" y="138.2">3</text>
<text x="61" y="144.6">CTRLLEFT</text>
<text x="249.9" y="146.6" transform="rotate(-90 249.9 146.6)">2</text>
<text x="84.7" y="155">DS1</text>
<text x="247.7" y="152">GNDD</text>
<text x="61.8" y="161.4">+3V3</text>
<text x="80.5" y="157.3">DOGM128W-6</text>
<text x="248.9" y="159.8">AUDIO INTERFACE</text>
<text x="71.4" y="167.4">34</text>
<text x="71.4" y="164.9">35</text>
<text x="74.7" y="165.8">VDD</text>
<text x="92.2" y="167">CAP3P</text>
<text x="99.4" y="166.2">31</text>
<text x="135.2" y="164.7">C9</text>
<text x="135.2" y="167">1u</text>
<text x="71.4" y="171.2">32</text>
<text x="74.7" y="172.1">VOUT</text>
<text x="74.7" y="168.3">VDD2</text>
<text x="92" y="169.6">CAP1N</text>
<text x="92.2" y="172.1">CAP1P</text>
<text x="99.4" y="171.2">29</text>
<text x="99.4" y="168.7">30</text>
<text x="135.3" y="172.3">C10</text>
<text x="211.7" y="171.6">+3V3</text>
<text x="32.3" y="174.8">C1</text>
<text x="32.4" y="177.1">1u</text>
<text x="40" y="178.6">C2</text>
<text x="71.4" y="177.6">24</text>
<text x="71.4" y="175">25</text>
<text x="74.7" y="178.5">V3</text>
<text x="74.7" y="175.9">V4</text>
<text x="92" y="178.5">CAP2N</text>
<text x="92.2" y="175.9">CAP2P</text>
<text x="99.4" y="177.6">27</text>
<text x="99.4" y="175">28</text>
<text x="118.7" y="176.1">C7</text>
<text x="118.7" y="178.4">1u</text>
<text x="135.2" y="174.6">1u</text>
<text x="10.4" y="185.7">D</text>
<text x="40" y="180.9">1u</text>
<text x="47.6" y="181.2">C3</text>
<text x="47.6" y="183.5">1u</text>
<text x="55.2" y="183.7">C4</text>
<text x="71.4" y="185.2">21</text>
<text x="71.4" y="182.7">22</text>
<text x="71.4" y="180.1">23</text>
<text x="74.7" y="183.6">V1</text>
<text x="74.7" y="181">V2</text>
<text x="94.5" y="182.3">VSS</text>
<text x="94.5" y="184.8">VSS</text>
<text x="99.4" y="181.4">26</text>
<text x="99.4" y="183.9">33</text>
<text x="204.2" y="182.1" transform="rotate(-90 204.2 182.1)">2</text>
<text x="206.8" y="182.1" transform="rotate(-90 206.8 182.1)">4</text>
<text x="211.8" y="182.1" transform="rotate(-90 211.8 182.1)">1</text>
<text x="214.4" y="182.6" transform="rotate(-90 214.4 182.6)">17</text>
<text x="225.1" y="182.3">J3</text>
<text x="408.4" y="185.7">D</text>
<text x="55.2" y="186">1u</text>
<text x="62.8" y="186.2">C5</text>
<text x="62.8" y="188.6">1u</text>
<text x="70.4" y="188.8">C6</text>
<text x="70.5" y="191.1">1u</text>
<text x="74.7" y="186.1">V0</text>
<text x="81" y="191.5" transform="rotate(-90 81 191.5)">36</text>
<text x="81.9" y="188.3" transform="rotate(-90 81.9 188.3)">SI</text>
<text x="83.6" y="191.5" transform="rotate(-90 83.6 191.5)">37</text>
<text x="84.5" y="188.3" transform="rotate(-90 84.5 188.3)">SCL</text>
<text x="86.1" y="191.5" transform="rotate(-90 86.1 191.5)">38</text>
<text x="87" y="188.3" transform="rotate(-90 87 188.3)">A0</text>
<text x="88.6" y="191.5" transform="rotate(-90 88.6 191.5)">40</text>
<text x="89.5" y="188.3" transform="rotate(-90 89.5 188.3)">CS1B</text>
<text x="92.5" y="191.5" transform="rotate(-90 92.5 191.5)">39</text>
<text x="93.3" y="188.3" transform="rotate(-90 93.3 188.3)">RST</text>
<text x="105.5" y="190.1">GNDD</text>
<text x="190" y="190.3">8</text>
<text x="192.8" y="191.2">GPIO14/TXD</text>
<text x="205.1" y="186.1" transform="rotate(-90 205.1 186.1)">5V</text>
<text x="207.6" y="186.1" transform="rotate(-90 207.6 186.1)">5V</text>
<text x="212.7" y="187.1" transform="rotate(-90 212.7 187.1)">3V3</text>
<text x="215.2" y="191.2">ID_SD/GPIO0</text>
<text x="215.3" y="187.1" transform="rotate(-90 215.3 187.1)">3V3</text>
<text x="227.6" y="190.3">27</text>
<text x="189.5" y="192.8">10</text>
<text x="189.5" y="197.9">36</text>
<text x="192.8" y="193.7">GPIO15/RXD</text>
<text x="201.9" y="196.3">Raspberry_Pi_2_3</text>
<text x="215.2" y="193.7">ID_SC/GPIO1</text>
<text x="227.6" y="192.8">28</text>
<text x="228.1" y="197.9">3 CODEC_SDA</text>
<text x="64.8" y="199">GNDD</text>
<text x="81" y="203.2" transform="rotate(-90 81 203.2)">DISP_MOSI</text>
<text x="83.6" y="203.2" transform="rotate(-90 83.6 203.2)">DISP_SCK</text>
<text x="86.1" y="203.2" transform="rotate(-90 86.1 203.2)">DISP_MODE</text>
<text x="88.6" y="203.2" transform="rotate(-90 88.6 203.2)">DISP_CS</text>
<text x="92.5" y="203.2" transform="rotate(-90 92.5 203.2)">DISP_RST</text>
<text x="179.1" y="203">BCLK</text>
<text x="189.5" y="200.4">11</text>
<text x="189.5" y="203">12</text>
<text x="192.8" y="201.3">GPIO17</text>
<text x="192.8" y="203.9">GPIO18/PWM0</text>
<text x="192.8" y="198.8">GPIO16</text>
<text x="216.7" y="198.8">SDA/GPIO2</text>
<text x="216.9" y="201.3">SCL/GPIO3</text>
<text x="228.1" y="200.4">5</text>
<text x="230.4" y="200.4">CODEC_SCL</text>
<text x="73.7" y="209.3">HUMAN INTERFACE</text>
<text x="179.1" y="208.1">LRC</text>
<text x="189.5" y="208.1">35</text>
<text x="192.8" y="209">GPIO19/MISO1</text>
<text x="214.4" y="209">GCLK1/GPIO5</text>
<text x="214.4" y="206.4">GCLK0/GPIO4</text>
<text x="227.6" y="208.1">29</text>
<text x="228.1" y="205.5">7</text>
<text x="179.1" y="210.6">ADCDAT</text>
<text x="179.1" y="213.1">DACDAT</text>
<text x="189.5" y="210.6">38</text>
<text x="189.5" y="213.1">40</text>
<text x="192.8" y="211.5">GPIO20/MOSI1</text>
<text x="192.8" y="214">GPIO21/SCLK1</text>
<text x="214.4" y="211.5">GCLK2/GPIO6</text>
<text x="227.6" y="215.7">26</text>
<text x="227.6" y="210.6">31</text>
<text x="238.8" y="215.7">DISP_CS</text>
<text x="179.1" y="218.2">CTRLLEFT</text>
<text x="179.1" y="220.8">CTRLPUSH 16</text>
<text x="189.5" y="218.2">15</text>
<text x="192.8" y="219.1">GPIO22</text>
<text x="192.8" y="221.7">GPIO23</text>
<text x="214.9" y="221.7">MISO0/GPIO9</text>
<text x="217" y="219.1">CE0/GPIO8</text>
<text x="217" y="216.6">CE1/GPIO7</text>
<text x="227.6" y="220.8">21 MISO</text>
<text x="227.6" y="218.2">24</text>
<text x="231.2" y="218.2">CS</text>
<text x="179.1" y="225.8">CTRLRIGHT 22</text>
<text x="179.1" y="223.3">CTRLUP</text>
<text x="189.5" y="223.3">18</text>
<text x="192.8" y="224.2">GPIO24</text>
<text x="192.8" y="226.7">GPIO25</text>
<text x="213.6" y="226.7">SCLK0/GPIO11</text>
<text x="213.9" y="224.2">MOSI0/GPIO10</text>
<text x="227.6" y="223.3">19 MOSI</text>
<text x="227.6" y="225.8">23 SCLK</text>
<text x="236.8" y="223.3">DISP_MOSI</text>
<text x="237.5" y="225.8">DISP_SCK</text>
<text x="179.1" y="228.4">CTRLDOWN37</text>
<text x="189.5" y="230.9">13</text>
<text x="192.8" y="231.8">GPIO27</text>
<text x="192.8" y="229.3">GPIO26</text>
<text x="214.1" y="231.8">PWM0/GPIO12</text>
<text x="227.6" y="230.9">32</text>
<text x="227.6" y="233.5">33</text>
<text x="236" y="230.9">DISP_MODE</text>
<text x="237.7" y="233.5">DISP_RST</text>
<text x="10.4" y="235.7">E</text>
<text x="214.1" y="234.4">PWM1/GPIO13</text>
<text x="408.4" y="235.7">E</text>
<text x="199.1" y="245.6" transform="rotate(-90 199.1 245.6)">6</text>
<text x="200" y="242.9" transform="rotate(-90 200 242.9)">GND</text>
<text x="201.7" y="245.6" transform="rotate(-90 201.7 245.6)">9</text>
<text x="202.6" y="242.9" transform="rotate(-90 202.6 242.9)">GND</text>
<text x="205.1" y="242.9" transform="rotate(-90 205.1 242.9)">GND</text>
<text x="207.6" y="242.9" transform="rotate(-90 207.6 242.9)">GND</text>
<text x="210.2" y="242.9" transform="rotate(-90 210.2 242.9)">GND</text>
<text x="212.7" y="242.9" transform="rotate(-90 212.7 242.9)">GND</text>
<text x="215.3" y="242.9" transform="rotate(-90 215.3 242.9)">GND</text>
<text x="217.8" y="242.9" transform="rotate(-90 217.8 242.9)">GND</text>
<text x="204.2" y="246.1" transform="rotate(-90 204.2 246.1)">14</text>
<text x="206.8" y="246.1" transform="rotate(-90 206.8 246.1)">20</text>
<text x="209.3" y="246.1" transform="rotate(-90 209.3 246.1)">25</text>
<text x="211.8" y="246.1" transform="rotate(-90 211.8 246.1)">30</text>
<text x="214.4" y="246.1" transform="rotate(-90 214.4 246.1)">34</text>
<text x="216.9" y="246.1" transform="rotate(-90 216.9 246.1)">39</text>
<text x="200.7" y="254.8">GNDD</text>
<text x="210.9" y="255.3">GNDA</text>
<text x="10.5" y="285.7">F</text>
<text x="35" y="286.7">1</text>
<text x="85" y="286.7">2</text>
<text x="135" y="286.7">3</text>
<text x="185" y="286.7">4</text>
<text x="235" y="286.7">5</text>
<text x="285" y="286.7">6</text>
<text x="335" y="286.7">7</text>
<text x="385" y="286.7">8</text>
<text x="408.5" y="285.7">F</text>
</g>
</svg>
